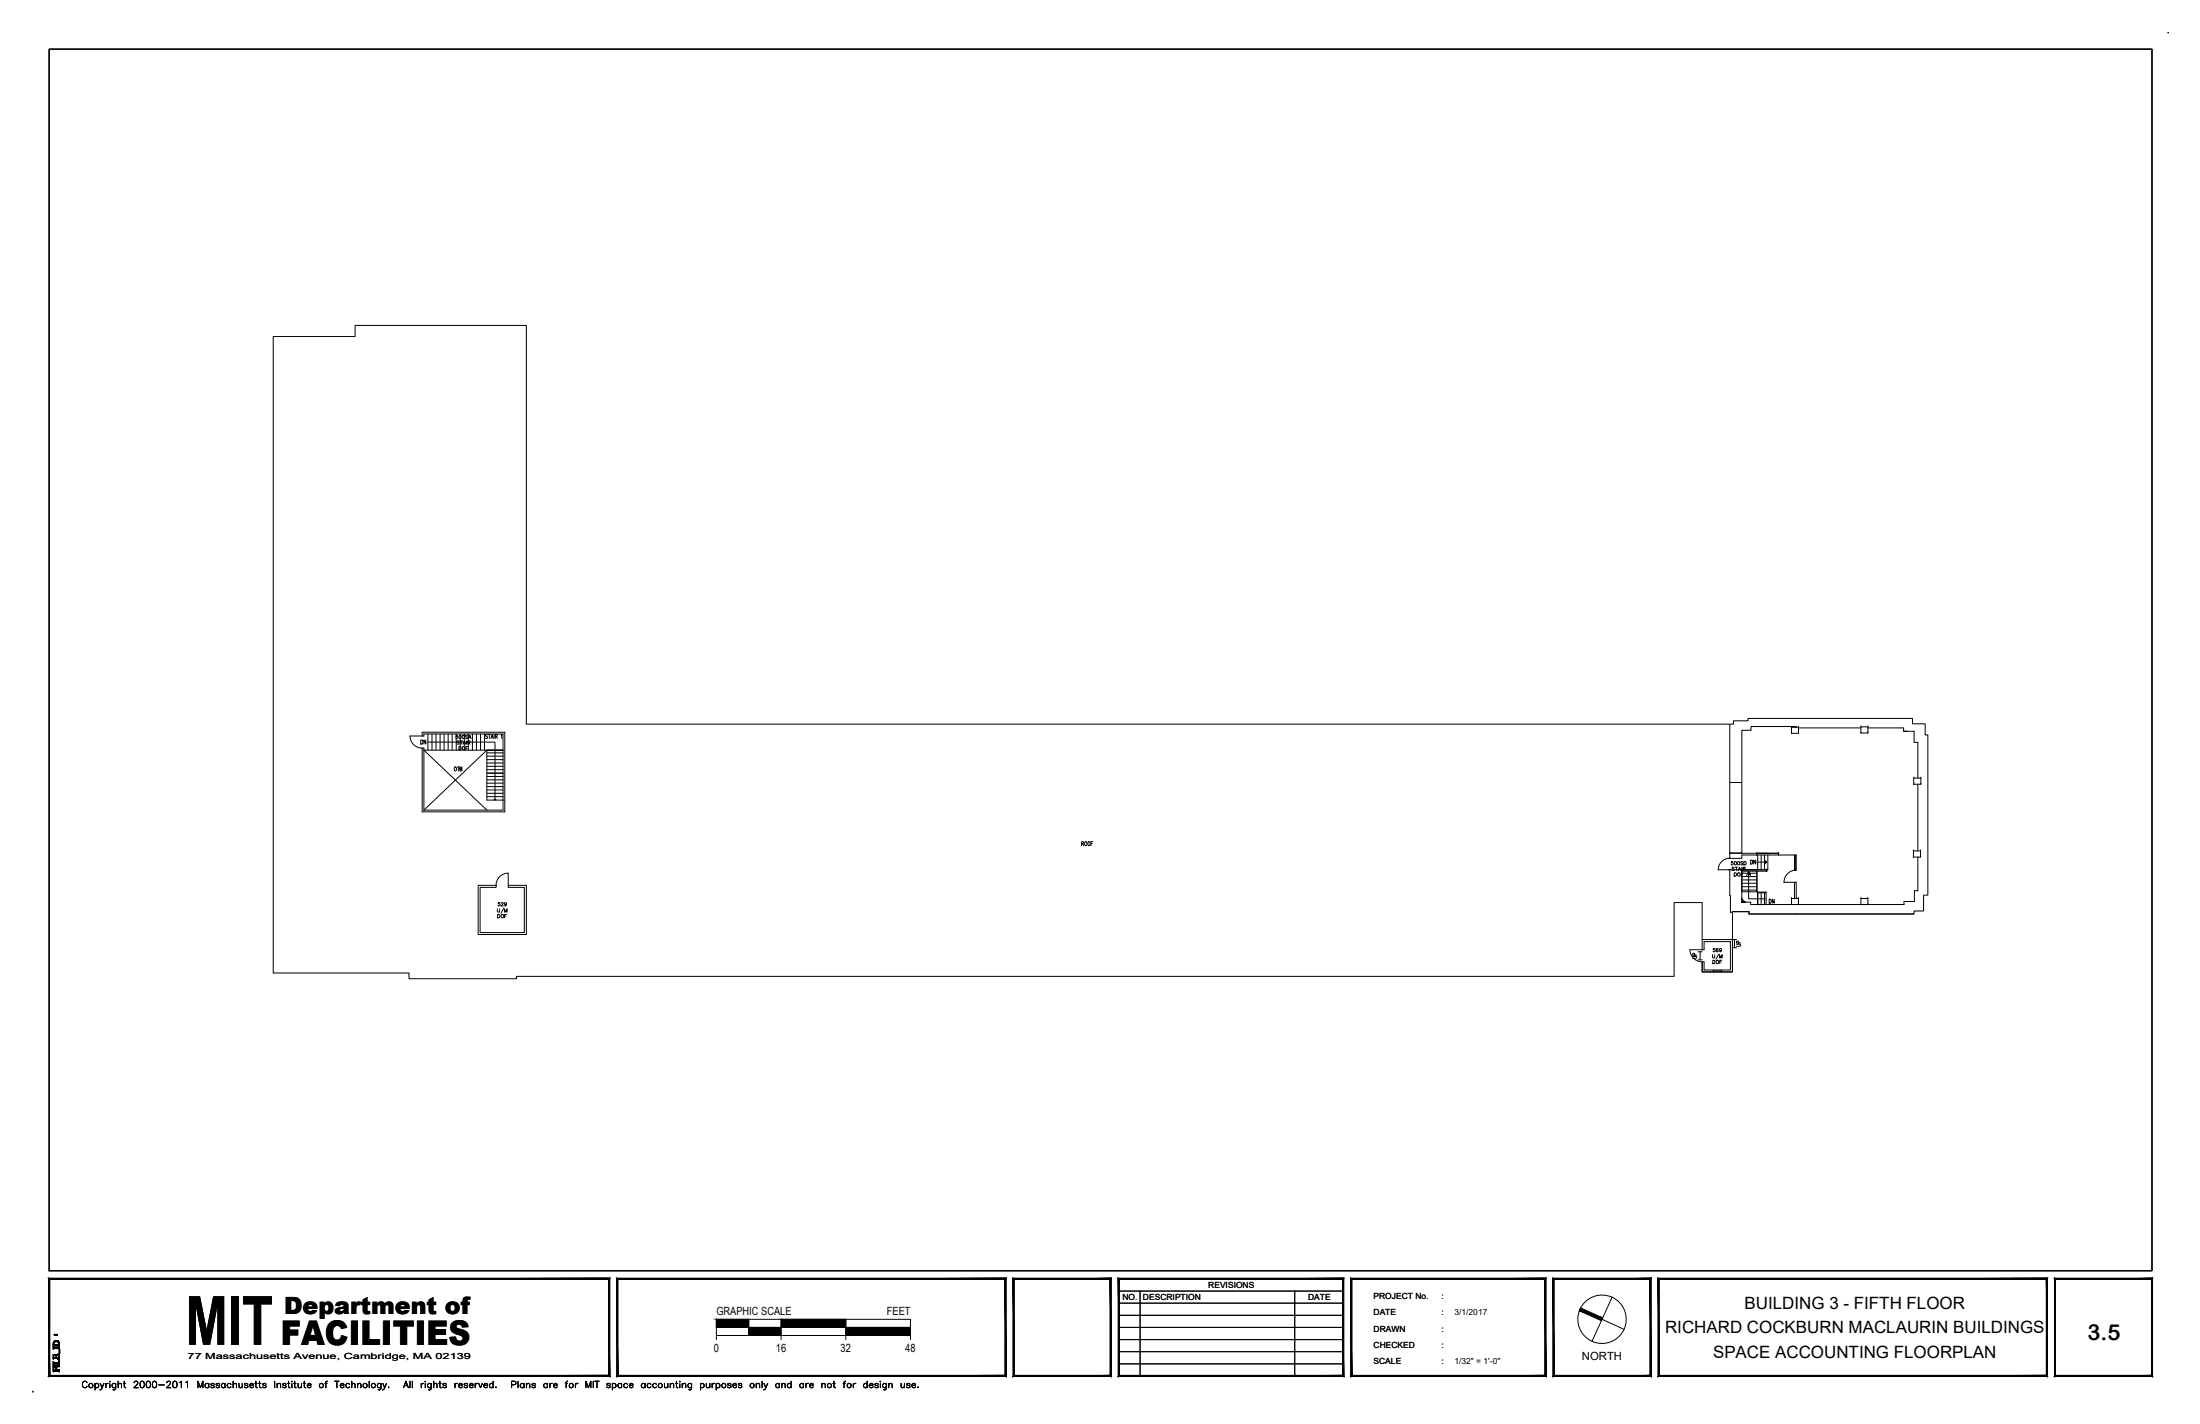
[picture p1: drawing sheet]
<svg xmlns="http://www.w3.org/2000/svg" width="432mm" height="279mm" viewBox="0 0 432 279" stroke-linecap="round" stroke-linejoin="round" font-family="sans-serif">
<!-- layer: A-MISC -->
<g fill="none" stroke="#000" stroke-width=".2">
<path d="M84 145.6h13.1v11.4M86.4 144v3.2M87.2 144v3.2M88 144v3.2M88.7 144v3.2M89.5 144v3.2M90.3 144v3.2M91.1 144v3.2M91.9 144v3.2M92.7 144v3.2M93.5 144v3.2M94.3 144v3.2"/>
<path d="M95.1 144v3.2M95.6 151.7h3.1M95.6 151h3.1M95.6 150.4h3.1M95.6 149.7h3.1M95.6 149h3.1M95.6 148.4h3.1M95.6 147.7h3.1M95.6 147.2l-12.4 11.8M95.6 152.4h3.1M95.6 153h3.1M95.6 153.7h3.1"/>
<path d="M95.6 154.3h3.1M95.6 155h3.1M95.6 155.7h3.1M95.6 156.3h3.1M97 156.8l.1 .2 .2-.2M98.7 157h-3.1v-9.8h3.1h-15.5l12.4 11.8M339.5 153.5h2.4v13.9h-2.4zM339.5 142.1v11.4M351.6 142.7h1.4v1.2h-1.4zM351.6 142.7h.1M352.5 142.7v-.1h-8.8v.7h-1.8v10.2M353 143.9h.1"/>
<path d="M353 142.7h.1M353 142.8h12.2M365.2 142.6h1.4v1.2h-1.4zM365.2 142.6h.1M366.6 142.8h7v.7h.8M366.6 143.8h.1M366.6 142.6h.1M373.6 143.5h2.1v2.2h.7v7M375.6 152.7h1.4v1.2h-1.4zM375.6 152.7h.1M376.4 153.9v13.1M377 153.9h.1"/>
<path d="M377 152.7h.1M339.5 170.7l.1 8.3h.4M339.7 168.4h-.4h2.6v-.6h2.9v-.4h-5.3v1a2.22 2.22 0 0 0-2.3 2.2l4.7 .1M340 178.9h3.3v.4h32.3M341.9 170.7v6.3M341.9 177h.7h-.7M341.9 170.7v4.3h2.9v-4.1M341.9 176.4l.6 .6h-.6zM341.9 176.4h.1M341.9 177h.1M341.9 177h1.7v.5h8.6M341.9 172h2.9"/>
<path d="M341.9 172.6h2.9M341.9 173.3h2.9M341.9 174h2.9M341.9 174.6h2.9M342.8 171.8l.4-.8 .4 .8-.4-.8v5.4h3.3M344.8 167.4h4.3v.4h-4.3zM344.8 167.4h4.3M344.9 170.9v4.1h1.9M345 175.2v2.3h1.6v-2.3h-1.6v2.3M347 167.8v2.9h-.2M349.1 167.4h.1M349.1 167.8h3.4v2.9"/>
<path d="M351.6 176.3h1.4v1.2h-1.4zM351.6 176.3h.1M352.2 176.3v-3.2h.3v3.2M352.2 170.7h.3zM352.2 167.8v2.9M352.4 167.8v2.9M352.5 170.7a2.38 2.38 0 0 0-2.3 2.4h2.3M353 177.5h.1M353 176.3h.1M365.2 176.3h1.4v1.2h-1.4zM365.2 176.3h.1M366.6 177.5h.1"/>
<path d="M366.6 176.3h.1M373.7 176.9h.7M375.6 167h1.4v1.2h-1.4zM375.6 167h.1M376.4 168.2v6.6h-.7v2.1h-2v.6h-21.2M377 168.2h.1M377 167h.1M334.1 184.4v-7.3h-5.5v14.5h-227.2v.4h-21.1v-1.1h-26.7v-124.9h16.1v-2.1h33.6v78.2h236.9v-.7h2.9v-.4h32.3v1h2.5v2.2h.5v31.4h-.9v3.1h-1.8v.6h-32.4v-.4h-3.3v11.8h-5.9v-2"/>
</g>
<!-- layer: A-TEXT -->
<g fill="none" stroke="#000" stroke-width=".2">
<path d="M95.7 144.2l-.2-.1-.2 .1 .3 .4a.21 .21 0 0 1 0 .3 .21 .21 0 0 1-.3-.1M95.9 144.1h.4M96 144.1v.8M96.4 144.9l.2-.8 .2 .8M96.4 144.6h.3M97 144.1v.8M97.2 144.5h.4v-.3l-.4-.1v.8M97.4 144.5l.2 .4M98.4 144.3l.1-.2v.8M212.3 165.5h.3v-.3l-.3-.1v.8M212.5 165.5l.2 .4M213 165.2l.1-.1a.39 .39 0 0 1 .3 .4 .39 .39 0 0 1-.4 .4l-.1-.3z"/>
<path d="M213.6 165.2l.1-.1a.39 .39 0 0 1 .3 .4 .39 .39 0 0 1-.4 .4l-.1-.3zM214.1 165.5h.3M214.5 165.1h-.4v.8"/>
</g>
<!-- layer: A-WALL-CORE -->
<path d="M82.9 143.7h16.2v15.6h-16.2v-12.5M83.2 144h15.5v15h-15.5v-12.2M334.1 186.3v-1.9h5.9v6.3h-5.9v-2M334.5 186.3v-1.5h5.1v5.5h-5.1" fill="none" stroke="#000" stroke-width=".2"/>
<!-- layer: A-GLAZ -->
<path d="M336.3 190.3v.4M336.3 190.5h1.6M337.9 190.3v.4" fill="none" stroke="#000" stroke-width=".2"/>
<!-- layer: A-WALL -->
<path d="M93.8 173.7h3.6v.4h-3.2v8.9h8.7v-8.9h-3.1v-.4h3.5v9.7h-9.5z" fill="none" stroke="#000" stroke-width=".2"/>
<!-- layer: A-DOOR -->
<path d="M82.9 144.4h-2.4a2.38 2.38 0 0 0 2.3 2.4M99.7 171.3a2.38 2.38 0 0 0-2.3 2.4M99.8 171.3v2.4" fill="none" stroke="#000" stroke-width=".2"/>
<!-- layer: A-AREA-FICM$TXT -->
<g fill="none" stroke="#000" stroke-width=".2">
<path d="M89.8 144.3h-.3v.2a.23 .23 0 0 1 .3 .1 .23 .23 0 0 1 0 .3 .23 .23 0 0 1-.4-.1M90.1 146.5a.36 .36 0 0 1 .4 .2 .36 .36 0 0 1-.1 .4h-.3zM90.1 145.5h-.4l.4 .3-.1 .2-.3-.1M90.3 145.4h.4M90.5 145.4v.6M90.9 146l.2-.6 .3 .6M91 145.8h.3M91.4 146.8h.3M91.6 145.4v.6M91.8 144.3h-.5l.5 .5-.2 .1-.3-.1M91.8 145.7l.4-.1 .1-.1-.5-.1v.6M91.8 146.5h-.4v.6"/>
<path d="M92 144.9l.2-.6 .3 .6M92 145.7l.3 .3M92.1 144.7h.3M97.6 178.3v.5l.2 .2 .2-.1 .1-.6M97.7 179.4h.2a.35 .35 0 0 1 .2 .4 .35 .35 0 0 1-.2 .3h-.2zM98.1 177.1h-.3v.3a.24 .24 0 0 1 .3-.1 .24 .24 0 0 1 0 .4 .24 .24 0 0 1-.4-.1M98.4 177.2l.3-.1 .1 .2-.4 .5h.4M98.9 178.2l-.6 1M99 179v-.7l.3 .7 .2-.7v.7M99 179.7h.3M99.4 177.3a.21 .21 0 0 1-.3 .2 .21 .21 0 0 1-.1-.3 .21 .21 0 0 1 .4 0v.4l-.2 .2-.2-.2M99.5 179.4h-.5v.7"/>
<path d="M340.1 169.1h-.3v.2a.23 .23 0 0 1 .4 0 .23 .23 0 0 1-.1 .4 .23 .23 0 0 1-.3-.1M340.4 171.3a.36 .36 0 0 1 .4 .1 .36 .36 0 0 1-.1 .5h-.3zM340.4 170.2h-.4l.4 .4-.2 .2-.2-.1M340.6 170.2h.4M340.8 170.2v.6M341.2 170.8l.2-.6 .3 .6M341.2 170.6h.4M336.1 187.3v.6l.2 .1 .2-.1v-.6M336.2 188.4h.2a.35 .35 0 0 1 .2 .3 .35 .35 0 0 1-.2 .4h-.2zM336.6 186.1h-.3l-.1 .3a.24 .24 0 0 1 .4-.1 .24 .24 0 0 1 0 .4 .24 .24 0 0 1-.4-.1M337.2 186.2l-.1-.1a.31 .31 0 0 0-.3 .3 .31 .31 0 0 0 .4 .3 .2 .2 0 0 0 0-.3 .2 .2 0 0 0-.3 .1M337.4 187.2l-.6 1"/>
<path d="M337.5 188v-.7l.2 .7 .3-.7v.7M337.5 188.7h.3M337.9 186.3a.21 .21 0 0 1-.3 .2 .21 .21 0 0 1-.1-.3 .21 .21 0 0 1 .4 0v.4l-.2 .1-.2-.1M337.9 188.4h-.4v.7"/>
<circle cx="90.3" cy="144.6" r=".3"/>
<circle cx="90.9" cy="144.6" r=".3"/>
<circle cx="91" cy="146.8" r=".31"/>
<circle cx="98.6" cy="179.7" r=".3"/>
<circle cx="340.6" cy="169.3" r=".3"/>
<circle cx="341.2" cy="169.3" r=".3"/>
<circle cx="341.3" cy="171.6" r=".3"/>
<circle cx="337.1" cy="188.7" r=".3"/>
</g>
<!-- layer: 0 -->
<g fill="none" stroke="#000" stroke-width=".2">
<path d="M9.6 9.6h412.8v239.7h-412.8zM425.5 6.5h.1M219.7 253.3h43.9M219.7 255.7h43.9M219.7 258.1h43.9M223.8 253.3v16.7M254.1 253.3v16.7M6.5 273.1h.1M10.4 268.2v1l.1-.2 1.1 .1M10.4 268.2h.3l-.2 .2v.4M10.4 267.7v.5l.1-.1M10.4 265.8h.3l-.2 .1v.5h.5"/>
<path d="M10.4 265.8v.9l.1-.2h1M10.4 264.3v.4l.1-.1M10.4 267.7h.1M10.4 264.3h.1M10.5 268.2v.9M10.5 267.7v.1h1.1M10.5 267.8v.3M10.5 267.2v.4M10.5 265.8v.8M10.5 264.3v.1h1M10.5 264.3v.4M10.5 263.5v.6"/>
<path d="M10.5 267.3v.2M10.5 264.4v.2M10.5 264.6h1M10.5 267.9h1.1M10.5 264.5h1.1M10.5 268.4v-.2v.8M10.5 268.9h1M10.5 268.9h1.1zM10.5 268.8h.5M10.5 267.5h1zM10.5 267.5h1M10.5 267.4h1"/>
<path d="M10.5 266.5h1zM10.5 266.4h1zM10.5 266v-.2v.7M10.5 263.4v.7M10.5 267.5h.1M10.5 266.4h1M10.5 268.2v.1zM10.5 263.3v.3M10.5 263.9v.2M10.5 263.9h1M10.6 267.9l-.1 .1M10.6 268h.9"/>
<path d="M10.6 267.3l-.1 .2M10.6 264h.9zM10.6 264h.9M10.6 263.9h.9M10.6 263.3v.2M10.6 263.5l-.1 .4M10.6 265.8l-.1 .1M10.6 264.4h.9M10.6 264.6h-.1M10.6 268.2h.1M10.6 265.8h.1M10.6 263.2v.3"/>
<path d="M10.6 263.2l-.2 1 .2-.1h1M10.6 263.4v-.2h.9v.2M10.6 263.3h.1M10.6 263.2h.3M10.6 263.4v.1M10.6 263.3h.2M10.6 263.2h.8M10.6 261.9h.2M10.7 263.3l-.1 .1M10.7 263.2h.7M10.7 261.9h.1M10.7 261.8h.1z"/>
<path d="M10.7 262h.1zM10.7 263.1l-.1 .1M10.7 263.1h.7M10.7 265.8h-.1M10.7 263.3a.52 .52 0 0 1 .7 0 .52 .52 0 0 1 .1 .6M10.7 263.3h.1M10.8 263.1h.5M10.9 263.1h.4M10.9 268.4h.2M10.9 265.9h.2M10.9 263h.3M10.9 263l.4 .1"/>
<path d="M10.9 263l-.2 .1M10.9 268.4h-.1h.4l-.2 .1v.3M10.9 268.4l.1 .4M10.9 265.9l.1 .5M10.9 265.9h-.1h.4l-.2 .1v.4M11 268.4h.1M11 265.9h.1M11 266h.1M11 268.5v.3M11 266v.4M11 268.8h.5l.1-.1v.5v-.1M11 266.4l.5-.1v-.5l-.2-.1 .3 .1v.9l-.1-.2"/>
<path d="M11.1 261.9h.2M11.1 262h.2h-.2M11.1 261.8h.1h-.1M11.2 263.2h.3l-.2 .1M11.3 263.1h.1M11.3 263.3h.2h-.1M11.3 263.1h-.6h.7M11.3 266.7l.2 .1M11.4 263.1l.2 .4v.7v-.1M11.4 265.7l.1 .1v.1M11.4 266.8h.1M11.5 267.3v-.4l-.2-.2 .3 .1v.8"/>
<path d="M11.5 267.3h-1l-.1-.1v.4M11.5 263.3h-.1M11.5 266.8h.1M11.5 265.8h.1M11.5 268l-1 .1M11.5 267.5h-.9l-.2 .1M11.5 267.5l.1 .1M11.5 266.8v.1M11.5 264.6h-1M11.5 263.2v.3M11.5 267.3h.1M11.5 266.9v-.1v.7"/>
<path d="M11.5 267.3v.2M11.5 266.3v.2zM11.5 263.3v.2M11.5 268h.1M11.5 266.3v.2M11.5 263.8v.3v-.2M11.5 263.3v.3M11.6 269h-1.1h1.1M11.6 268.8v.2M11.6 267.8v.2M11.6 267.5v-.7v.8M11.6 266.5v-.7v.8"/>
<path d="M11.6 264.4v-.1v.4l-.1-.1M11.6 264.4h-.1M11.6 264.4v.2M11.6 267.8l-.1 .1M11.6 263.4v.7M11.6 268.8v.3M11.6 267.7v.5l-.1-.2M11.6 267.7v.1M11.6 267.8v.3M11.6 264.3v.4M11.6 263.5v.6M11.6 264.8l.1 .8z"/>
<path d="M11.7 264.8v.8zM219.7 260.4h43.9M219.7 262.8h43.9M219.7 265.2h43.9M219.7 267.6h43.9"/>
<circle cx="11.2" cy="261.9" r=".1"/>
</g>
<g fill="#000" stroke="#000" stroke-width=".2">
<path d="M9.5 270.1h110.2l-.2-.2zM9.8 269.9h109.7l-110 .2zM9.5 250.8v19.3l.3-.2zM9.5 250.8l.3 .2v18.9zM9.5 250.8l.3 .2 109.9-.2zM9.8 251l109.9-.2-.2 .2zM119.7 250.8l-.2 .2 .2 19.1zM119.5 251l.2 19.1-.2-.2z"/>
<path d="M9.5 270.1h110.2l-.2-.2zM9.8 269.9h109.7l-110 .2zM9.5 250.8v19.3l.3-.2zM9.5 250.8l.3 .2v18.9zM9.5 250.8l.3 .2 109.9-.2zM9.8 251l109.9-.2-.2 .2zM119.7 250.8l-.2 .2 .2 19.1zM119.5 251l.2 19.1-.2-.2z"/>
<path d="M121.1 270.1h76.4l-.2-.2zM121.3 269.9h76l-76.2 .2zM121.1 250.8v19.3l.2-.2zM121.1 250.8l.2 .2v18.9zM121.1 250.8l.2 .2 76.2-.2zM121.3 251l76.2-.2-.2 .2zM197.5 250.8l-.2 .2 .2 19.1zM197.3 251l.2 19.1-.2-.2z"/>
<path d="M121.1 270.1h76.4l-.2-.2zM121.3 269.9h76l-76.2 .2zM121.1 250.8v19.3l.2-.2zM121.1 250.8l.2 .2v18.9zM121.1 250.8l.2 .2 76.2-.2zM121.3 251l76.2-.2-.2 .2zM197.5 250.8l-.2 .2 .2 19.1zM197.3 251l.2 19.1-.2-.2z"/>
<path d="M199 269.9l-.1 .2 19-.2zM198.9 270.1l19-.2 .2 .2zM217.9 251v18.9l.2 .2zM218.1 250.8v19.3l-.2-19.1zM199 251h18.9l.2-.2zM198.9 250.8h19.2l-19.1 .2zM198.9 250.8l.1 19.1v-18.9zM198.9 250.8l.1 19.1-.1 .2z"/>
<path d="M199 269.9l-.1 .2 19-.2zM198.9 270.1l19-.2 .2 .2zM217.9 251v18.9l.2 .2zM218.1 250.8v19.3l-.2-19.1zM199 251h18.9l.2-.2zM198.9 250.8h19.2l-19.1 .2zM198.9 250.8l.1 19.1v-18.9zM198.9 250.8l.1 19.1-.1 .2z"/>
<path d="M219.7 269.9l-.2 .2 44-.2zM219.5 270.1l44-.2 .2 .2zM263.5 251v18.9l.2 .2zM263.7 250.8v19.3l-.2-19.1zM219.7 251h43.8l.2-.2zM219.5 250.8h44.2l-44 .2zM219.5 250.8l.2 19.1v-18.9zM219.5 250.8l.2 19.1-.2 .2z"/>
<path d="M219.7 269.9l-.2 .2 44-.2zM219.5 270.1l44-.2 .2 .2zM263.5 251v18.9l.2 .2zM263.7 250.8v19.3l-.2-19.1zM219.7 251h43.8l.2-.2zM219.5 250.8h44.2l-44 .2zM219.5 250.8l.2 19.1v-18.9zM219.5 250.8l.2 19.1-.2 .2z"/>
<path d="M265.3 269.9l-.2 .2 38.1-.2zM265.1 270.1l38.1-.2 .2 .2zM303.2 251v18.9l.2 .2zM303.4 250.8v19.3l-.2-19.1zM265.3 251h37.9l.2-.2zM265.1 250.8h38.3l-38.1 .2zM265.1 250.8l.2 19.1v-18.9zM265.1 250.8l.2 19.1-.2 .2z"/>
<path d="M265.3 269.9l-.2 .2 38.1-.2zM265.1 270.1l38.1-.2 .2 .2zM303.2 251v18.9l.2 .2zM303.4 250.8v19.3l-.2-19.1zM265.3 251h37.9l.2-.2zM265.1 250.8h38.3l-38.1 .2zM265.1 250.8l.2 19.1v-18.9zM265.1 250.8l.2 19.1-.2 .2z"/>
<path d="M305 269.9l-.2 .2 19.1-.2zM304.8 270.1l19.1-.2 .2 .2zM323.9 251v18.9l.2 .2zM324.1 250.8v19.3l-.2-19.1zM305 251h18.9l.2-.2zM304.8 250.8h19.3l-19.1 .2zM304.8 250.8l.2 19.1v-18.9zM304.8 250.8l.2 19.1-.2 .2z"/>
<path d="M305 269.9l-.2 .2 19.1-.2zM304.8 270.1l19.1-.2 .2 .2zM323.9 251v18.9l.2 .2zM324.1 250.8v19.3l-.2-19.1zM305 251h18.9l.2-.2zM304.8 250.8h19.3l-19.1 .2zM304.8 250.8l.2 19.1v-18.9zM304.8 250.8l.2 19.1-.2 .2z"/>
<path d="M325.5 270.1h76.3l-.1-.2zM325.6 269.9h76.1l-76.2 .2zM325.5 250.8v19.3l.1-.2zM325.5 250.8l.1 .2v18.9zM325.5 250.8l.1 .2 76.2-.2zM325.6 251l76.2-.2-.1 .2zM401.8 250.8l-.1 .2 .1 19.1zM401.7 251l.1 19.1-.1-.2z"/>
<path d="M325.5 270.1h76.3l-.1-.2zM325.6 269.9h76.1l-76.2 .2zM325.5 250.8v19.3l.1-.2zM325.5 250.8l.1 .2v18.9zM325.5 250.8l.1 .2 76.2-.2zM325.6 251l76.2-.2-.1 .2zM401.8 250.8l-.1 .2 .1 19.1zM401.7 251l.1 19.1-.1-.2z"/>
<path d="M403.4 269.9l-.2 .2 19.1-.2zM403.2 270.1l19.1-.2 .2 .2zM422.3 251v18.9l.2 .2zM422.5 250.8v19.3l-.2-19.1zM403.4 251h18.9l.2-.2zM403.2 250.8h19.3l-19.1 .2zM403.2 250.8l.2 19.1v-18.9zM403.2 250.8l.2 19.1-.2 .2z"/>
<path d="M403.4 269.9l-.2 .2 19.1-.2zM403.2 270.1l19.1-.2 .2 .2zM422.3 251v18.9l.2 .2zM422.5 250.8v19.3l-.2-19.1zM403.4 251h18.9l.2-.2zM403.2 250.8h19.3l-19.1 .2zM403.2 250.8l.2 19.1v-18.9zM403.2 250.8l.2 19.1-.2 .2z"/>
</g>
<!-- layer: A-SHBD -->
<g fill="none" stroke="#000" stroke-width=".2">
<path d="M140.6 258.9h38.1v3.1h-38.1zM147 258.9v3.1M153.3 258.9v3.9M166 258.9v3.9M310.1 256.9l8.7 3.9M316.4 254.5l-3.9 8.7M17.1 271.3a.46 .46 0 0 0-.6-.3 .46 .46 0 0 0-.3 .5 .53 .53 0 0 0 .1 .7 .53 .53 0 0 0 .7-.1l.1-.1M18.7 271.6a.4 .4 0 0 1 .6 0 .4 .4 0 0 1 0 .6 .4 .4 0 0 1-.6-.1M18.7 271.4v1.3M19.7 271.4l.3 .9 .4-.9M20 272.3l-.1 .2-.3 .2M20.8 271.4v.9"/>
<path d="M21.2 271.4l-.3 .1-.1 .3M21.6 271v.1zM21.6 271.5v.8M22.7 271.4l-.1 1.2-.1 .1-.3-.1M22.7 271.6a.4 .4 0 0 0-.6 0 .4 .4 0 0 0 0 .6 .4 .4 0 0 0 .6-.1M23.2 271.7l.3-.3 .3 .1v.8M23.2 271v1.3M24.2 271.4h.4M24.4 271v1l.3 .3M26.3 271.3l.2-.2 .3-.1 .3 .4-.8 .9h.8M27.7 271.1a.41 .41 0 0 1 .6 .2v.3a.57 .57 0 0 1-.3 .7h-.2a.83 .83 0 0 1-.1-1.2zM28.9 271.1a.41 .41 0 0 1 .6 .2v.3a.57 .57 0 0 1-.3 .7h-.1a.83 .83 0 0 1-.2-1.2z"/>
<path d="M30.1 271.1a.39 .39 0 0 1 .6 .2v.3a.57 .57 0 0 1-.3 .7h-.1a.8 .8 0 0 1-.2-1.2zM31.2 271.7h1.1M32.7 271.3l.2-.2 .3-.1 .3 .4-.8 .9h.8M34.1 271.1a.41 .41 0 0 1 .6 .2v.3a.56 .56 0 0 1-.3 .7l-.5-.3v-.4zM35.3 271.3l.3-.3v1.3M36.5 271.3l.3-.3v1.3M38.9 272.3v-1.3l.4 1.3 .5-1.3v1.3M41 271.6a.4 .4 0 0 0-.6 0 .4 .4 0 0 0 0 .6 .4 .4 0 0 0 .6-.1M41 271.4v.9M42.1 271.6l-.3-.2-.3 .1v.2l.5 .2 .1 .2-.3 .2-.4-.2M43.1 271.6l-.3-.2-.3 .1v.2l.5 .2 .1 .2-.3 .2-.4-.2M44.2 271.6a.4 .4 0 0 0-.6 0 .4 .4 0 0 0 0 .6 .4 .4 0 0 0 .6-.1"/>
<path d="M44.2 271.4v.9M45.3 271.6a.41 .41 0 0 0-.6 0 .41 .41 0 0 0 0 .6 .41 .41 0 0 0 .6-.1M45.8 271.7l.3-.3 .2 .1 .1 .8M45.8 271v1.3M46.9 271.4l.1 .8 .3 .1 .3-.3M47.6 271.4v.9M48.7 271.6l-.3-.2-.4 .1v.2l.6 .2 .1 .2-.3 .2-.4-.2M49 271.8h.7a.41 .41 0 0 0-.6-.3 .41 .41 0 0 0 .1 .7l.3 .1 .2-.2M50 271.4h.5M50.2 271v1l.3 .3M50.8 271.4h.4M50.9 271v1l.1 .2 .3 .1"/>
<path d="M52.2 271.6l-.2-.2-.4 .1v.2l.5 .2 .1 .2-.2 .2-.4-.2M53.9 271v1.3M54.4 271.7l.3-.3 .3 .1 .1 .8M54.4 271.4v.9M56.1 271.6l-.2-.2-.4 .1v.2l.6 .2v.2l-.2 .2-.4-.2M56.4 271.4h.5M56.6 271v1l.3 .3M57.3 271v.1zM57.3 271.5v.8M57.7 271.4h.4M57.8 271v1l.3 .3M58.5 271.4l.1 .8 .3 .1 .3-.3"/>
<path d="M59.2 271.4v.9M59.5 271.4h.5M59.7 271v1l.1 .2 .2 .1M60.3 271.8h.7a.4 .4 0 0 0-.4-.3 .4 .4 0 0 0-.4 .4 .4 .4 0 0 0 .4 .4l.4-.2M63.8 271.4h.4M64.3 271l-.3 .1v1.2M65.7 271h.8M66.1 271v1.3M66.8 271.8h.7a.41 .41 0 0 0-.6-.3 .41 .41 0 0 0 .1 .7l.3 .1 .2-.2M68.6 271.6a.41 .41 0 0 0-.6 0 .41 .41 0 0 0 0 .6 .41 .41 0 0 0 .6-.1M69 271.7l.3-.3 .3 .1 .1 .8M69 271v1.3"/>
<path d="M70.2 271.7l.3-.3 .3 .1v.8M70.2 271.4v.9M72.5 271v1.3M74.8 271.4l-.1 1.2-.2 .1-.3-.1M74.8 271.6a.4 .4 0 0 0-.6 0 .4 .4 0 0 0 0 .6 .4 .4 0 0 0 .6-.1M75.1 271.4l.4 .9 .4-.9M75.5 272.3l-.1 .2-.3 .2M76.3 272.2v.1zM79.2 272.3l.5-1.3 .5 1.3M79.4 271.9h.6M80.5 271v1.3M80.9 271v1.3"/>
<path d="M82.7 271.4v.9M83.2 271.4l-.3 .1-.2 .3M83.5 271v.1zM83.5 271.5v.8M84.6 271.4v1.2l-.2 .1-.3-.1M84.6 271.6a.41 .41 0 0 0-.6 0 .41 .41 0 0 0 0 .6 .41 .41 0 0 0 .6-.1M85.1 271.7l.3-.3 .3 .1 .1 .8M85.1 271v1.3M86.1 271.4h.5M86.3 271v1l.3 .3M87.6 271.6l-.3-.2-.3 .1v.2l.5 .2 .1 .2-.3 .2-.4-.2M89.3 271.4v.9"/>
<path d="M89.8 271.4l-.3 .1-.2 .3M90 271.8h.7a.4 .4 0 0 0-.4-.3 .4 .4 0 0 0-.4 .4 .4 .4 0 0 0 .4 .4l.4-.2M91.8 271.6l-.3-.2-.3 .1v.2l.5 .2 .1 .2-.3 .2-.4-.2M92.1 271.8h.8a.4 .4 0 0 0-.5-.3 .4 .4 0 0 0-.3 .4 .4 .4 0 0 0 .3 .4l.5-.2M93.3 271.4v.9M93.8 271.4l-.3 .1-.2 .3M94 271.4l.3 .9 .4-.9M95 271.8h.7a.4 .4 0 0 0-.5-.3 .4 .4 0 0 0-.2 .6 .4 .4 0 0 0 .6 .1l.1-.1M96.8 271.6a.4 .4 0 0 0-.6 0 .4 .4 0 0 0 0 .6 .4 .4 0 0 0 .6-.1M96.8 271v1.3M97.3 272.2v.1zM100.4 271.7l.7-.1 .1-.5-.8-.1v1.3"/>
<path d="M101.7 271v1.3M102.8 271.6a.41 .41 0 0 0-.6 0 .41 .41 0 0 0 0 .6 .41 .41 0 0 0 .6-.1M102.8 271.4v.9M103.3 271.7l.3-.3 .3 .1 .1 .8M103.3 271.4v.9M105.1 271.6l-.3-.2-.3 .1v.2l.5 .2 .1 .2-.3 .2-.4-.2M107.4 271.6a.4 .4 0 0 0-.6 0 .4 .4 0 0 0 0 .6 .4 .4 0 0 0 .6-.1M107.4 271.4v.9M107.9 271.4v.9M108.4 271.4l-.3 .1-.2 .3M108.6 271.8h.8a.4 .4 0 0 0-.5-.3 .4 .4 0 0 0-.3 .4 .4 .4 0 0 0 .3 .4l.5-.2M110.9 271.4h.5"/>
<path d="M111.4 271l-.2 .1-.1 .2v1M112.9 271.4v.9M113.4 271.4l-.3 .1-.2 .3M115 272.3v-1.3l.5 1.3 .5-1.3v1.3M116.5 271v1.3M116.7 271h.9M117.2 271v1.3M119.8 271.6l-.3-.2-.3 .1v.2l.5 .2 .1 .2-.3 .2-.4-.2M120.2 271.6a.4 .4 0 0 1 .6 0 .4 .4 0 0 1 0 .6 .4 .4 0 0 1-.6-.1M120.2 271.4v1.3M122 271.6a.4 .4 0 0 0-.6 0 .4 .4 0 0 0 0 .6 .4 .4 0 0 0 .6-.1M122 271.4v.9"/>
<path d="M123.2 271.6a.41 .41 0 0 0-.6 0 .41 .41 0 0 0 0 .6 .41 .41 0 0 0 .6-.1M123.5 271.8h.7a.41 .41 0 0 0-.6-.3 .41 .41 0 0 0 .1 .7l.3 .1 .2-.2M126.6 271.6a.41 .41 0 0 0-.6 0 .41 .41 0 0 0 0 .6 .41 .41 0 0 0 .6-.1M126.6 271.4v.9M127.8 271.6a.4 .4 0 0 0-.6 0 .4 .4 0 0 0 0 .6 .4 .4 0 0 0 .6-.1M128.8 271.6a.4 .4 0 0 0-.6 0 .4 .4 0 0 0 0 .6 .4 .4 0 0 0 .6-.1M130.4 271.4l.1 .8 .3 .1 .3-.3M131.1 271.4v.9M131.6 271.7l.3-.3 .3 .1v.8M131.6 271.4v.9M132.6 271.4h.4M132.8 271v1l.3 .3"/>
<path d="M133.4 271v.1zM133.4 271.5v.8M133.9 271.7l.3-.3 .3 .1 .1 .8M133.9 271.4v.9M135.7 271.4v1.2l-.2 .1-.3-.1M135.7 271.6a.4 .4 0 0 0-.6 0 .4 .4 0 0 0 0 .6 .4 .4 0 0 0 .6-.1M137.5 271.6a.4 .4 0 0 1 .6 0 .4 .4 0 0 1 0 .6 .4 .4 0 0 1-.6-.1M137.5 271.4v1.3M138.6 271.4l.1 .8 .3 .1 .3-.3M139.3 271.4v.9M139.8 271.4v.9M140.3 271.4l-.3 .1-.2 .3"/>
<path d="M140.6 271.6a.4 .4 0 0 1 .6 0 .4 .4 0 0 1 0 .6 .4 .4 0 0 1-.6-.1M140.6 271.4v1.3M140.6 262v.8M140.6 260.4h38.1M143.5 271.6l-.3-.2-.3 .1v.2l.5 .2 .1 .2-.3 .2-.4-.2M143.8 271.8h.8a.41 .41 0 0 0-.7-.3 .41 .41 0 0 0 .1 .7l.3 .1 .3-.2M145.6 271.6l-.3-.2-.3 .1v.2l.5 .2 .1 .2-.3 .2-.4-.2M148.4 271.7l.3-.3 .3 .1 .1 .8M148.4 271.4v.9M149.6 271v1.3M149.9 271.4l.4 .9 .4-.9M150.3 272.3l-.1 .2-.3 .2"/>
<path d="M153 271.6a.4 .4 0 0 0-.6 0 .4 .4 0 0 0 0 .6 .4 .4 0 0 0 .6-.1M153 271.4v.9M153.5 271.7l.2-.3 .4 .1v.8M153.5 271.4v.9M155.3 271.6a.41 .41 0 0 0-.6 0 .41 .41 0 0 0 0 .6 .41 .41 0 0 0 .6-.1M155.3 271v1.3M157.7 271.6a.4 .4 0 0 0-.6 0 .4 .4 0 0 0 0 .6 .4 .4 0 0 0 .6-.1M157.7 271.4v.9M158.2 271.4v.9M158.7 271.4l-.4 .1-.1 .3M158.9 271.8h.7a.4 .4 0 0 0-.4-.3 .4 .4 0 0 0-.4 .4 .4 .4 0 0 0 .4 .4l.4-.2M161.3 271.7l.3-.3 .3 .1 .1 .8"/>
<path d="M161.3 271.4v.9M163.5 271.4h.4M163.7 271v1l.3 .3M165.5 271.4h.4M166 271l-.3 .1v.2v1M167.5 271.4v.9M168 271.4l-.3 .1-.2 .3M170.2 271.6a.4 .4 0 0 0-.6 0 .4 .4 0 0 0 0 .6 .4 .4 0 0 0 .6-.1M170.2 271v1.3M170.6 271.8h.8a.4 .4 0 0 0-.6-.3 .4 .4 0 0 0-.2 .6 .4 .4 0 0 0 .6 .1l.2-.1M172.4 271.6l-.3-.2-.3 .1v.2l.5 .2 .1 .2-.3 .2-.4-.2M172.7 271.1h.2z"/>
<path d="M172.8 271.5v.8M174 271.4l-.1 1.2-.2 .1-.3-.1M174 271.6a.41 .41 0 0 0-.6 0 .41 .41 0 0 0 0 .6 .41 .41 0 0 0 .6-.1M174.4 271.7l.3-.3 .3 .1 .1 .8M174.4 271.4v.9M176.9 271.4v.8l.3 .1 .3-.3M177.5 271.4v.9M178.6 271.6l-.2-.2-.4 .1v.2l.6 .2v.2l-.2 .2-.5-.2M178.7 262v.8M179 271.8h.7a.41 .41 0 0 0-.7-.3 .41 .41 0 0 0 .1 .7l.4 .1 .2-.2M180.1 272.2h.1z"/>
<circle cx="314.4" cy="258.9" r="4.8"/>
<circle cx="17.8" cy="271.9" r=".43"/>
<circle cx="63.1" cy="271.9" r=".43"/>
<circle cx="71.7" cy="271.9" r=".43"/>
<circle cx="73.3" cy="271.9" r=".43"/>
<circle cx="112.1" cy="271.8" r=".42"/>
<circle cx="129.6" cy="271.9" r=".43"/>
<circle cx="142.1" cy="271.8" r=".42"/>
<circle cx="147.6" cy="271.8" r=".42"/>
<circle cx="162.8" cy="271.8" r=".42"/>
<circle cx="166.7" cy="271.8" r=".42"/>
</g>
<!-- layer: A-VIEW -->
<path d="M9.6 9.6h412.8v239.7h-412.8z" fill="none" stroke="#000" stroke-width=".2"/>
<!-- layer: A-SHBD -->
<g fill="#000" stroke="#000" stroke-width=".2">
<path d="M140.6 258.9l6.4 1.5v-1.5zM140.6 258.9l6.4 1.5h-6.4z"/>
<path d="M153.3 258.9l12.7 1.5v-1.5zM153.3 258.9l12.7 1.5h-12.7z"/>
<path d="M310 257.2l4.3 1.9 .3-.5zM310.2 256.6l4.4 2-4.6-1.4z"/>
<path d="M147 260.4l6.3 1.6v-1.6zM147 260.4l6.3 1.6h-6.3z"/>
<path d="M166 260.4l12.7 1.6v-1.6zM166 260.4l12.7 1.6h-12.7z"/>
</g>
<text font-size="13.3" x="36.4" y="263.9">MIT</text>
<text font-size="6.7" x="55.1" y="263.9">FACILITIES</text>
<text font-size="4.7" x="55.8" y="257.7">Department of</text>
<text font-size="4.3" x="409.7" y="262.8">3.5</text>
<text font-size="4" x="334.4" y="189.4" transform="rotate(-90 334.4 189.4)">UP</text>
<g font-size="3.5">
<text x="84.7" y="147.1" transform="rotate(-90 84.7 147.1)">DN</text>
<text x="88.2" y="152.4">OTB</text>
<text x="342.9" y="170.7">DN</text>
<text x="346.4" y="178.5">DN</text>
<text x="342.9" y="187" transform="rotate(-90 342.9 187)">UP</text>
</g>
<g font-size="3.3">
<text x="342.4" y="256.9">BUILDING 3 - FIFTH FLOOR</text>
<text x="326.8" y="261.6">RICHARD COCKBURN MACLAURIN BUILDINGS</text>
<text x="336.2" y="266.4">SPACE ACCOUNTING FLOORPLAN</text>
</g>
<g font-size="2.2">
<text x="140.6" y="258.1">GRAPHIC SCALE</text>
<text x="174.1" y="258.1">FEET</text>
<text x="140.1" y="265.2">0</text>
<text x="152.3" y="265.2">16</text>
<text x="165" y="265.2">32</text>
<text x="177.7" y="265.2">48</text>
<text x="310.5" y="266.8">NORTH</text>
</g>
<g font-size="1.7">
<text x="220.3" y="255.1">NO.</text>
<text x="224.3" y="255.1">DESCRIPTION</text>
<text x="237.1" y="252.7">REVISIONS</text>
<text x="256.8" y="255.1">DATE</text>
<text x="269.6" y="254.9">PROJECT No.</text>
<text x="282.9" y="254.9">:</text>
<text x="269.6" y="258.1">DATE</text>
<text x="269.6" y="261.3">DRAWN</text>
<text x="282.9" y="258.1">:</text>
<text x="282.9" y="261.3">:</text>
<text x="285.5" y="258.1">3/1/2017</text>
<text x="36.8" y="266.6">77 Massachusetts Avenue, Cambridge, MA 02139</text>
<text x="269.6" y="267.6">SCALE</text>
<text x="269.6" y="264.4">CHECKED</text>
<text x="282.9" y="267.6">:</text>
<text x="282.9" y="264.4">:</text>
<text x="285.5" y="267.6">1/32&quot; = 1'-0&quot;</text>
</g>
</svg>
